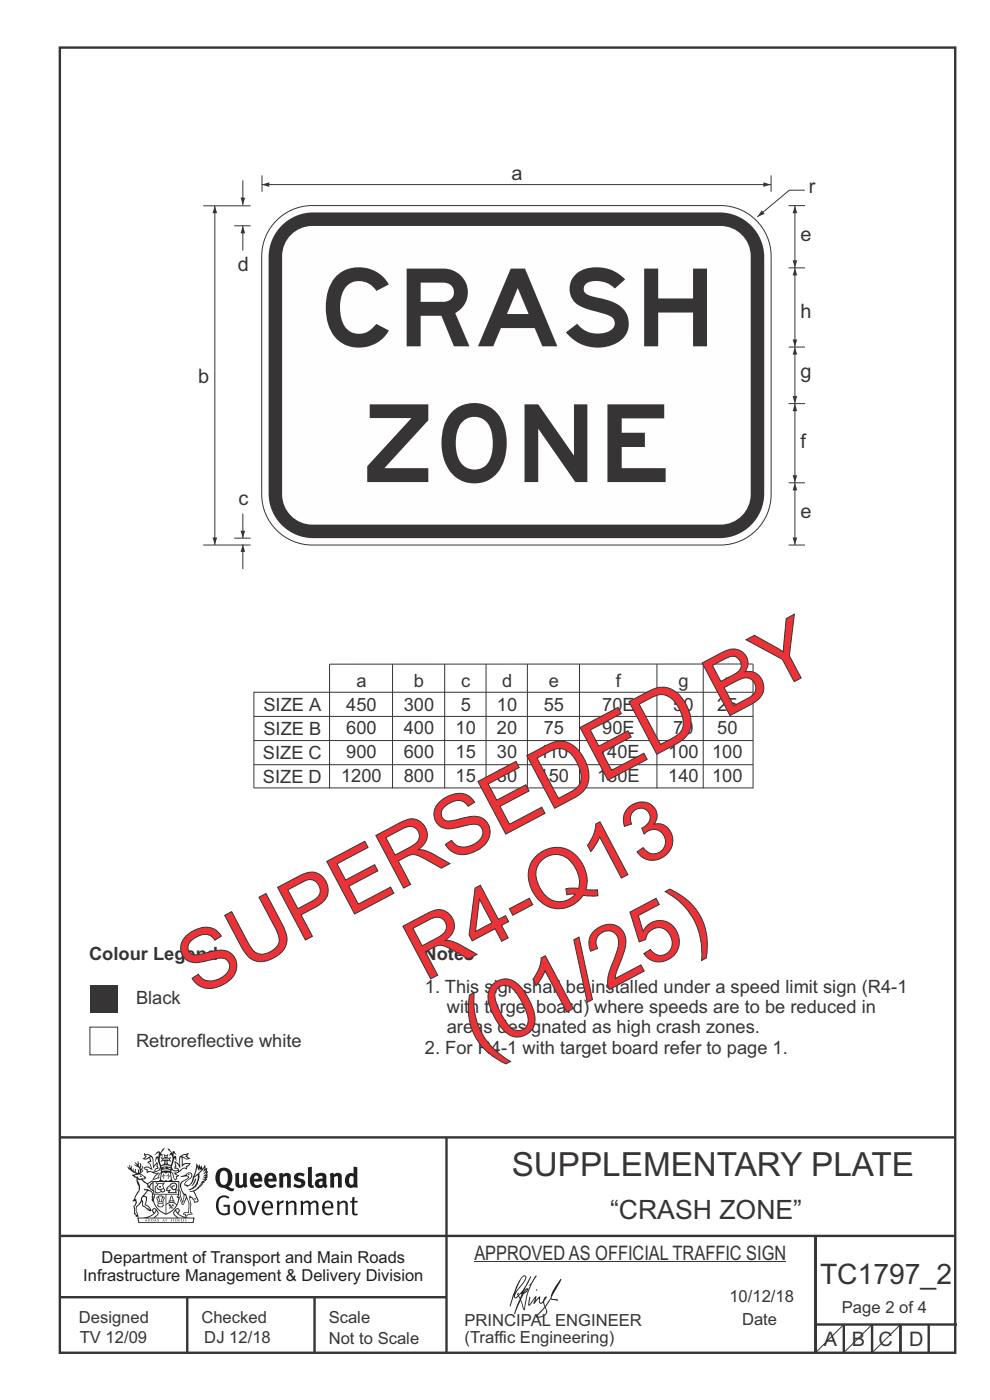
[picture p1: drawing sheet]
<svg xmlns="http://www.w3.org/2000/svg" width="210mm" height="297mm" viewBox="0 0 210 297" stroke-linecap="round" stroke-linejoin="round" font-family="sans-serif">
<g fill="none" stroke="#373435" stroke-width=".51">
<path d="M12.7 10.1h189.9v276.9h-189.9zM12.7 241.3h190M94.7 241.4v45.8M12.7 275.2h82M12.7 262.2h190.1M39.7 275.2v12M66.7 275.2v12M173 262.1v24.9M173 281h30M179 281v6M185 281v6M191 281v6"/>
<path d="M197 281v6"/>
</g>
<path d="M179 281l-6 6M185 281l-6 6" fill="none" stroke="#373435" stroke-width=".21"/>
<g fill="#252726">
<path d="M111.6 273.7l.2-.2-.5 .7zM110.4 274.5l.3 .1-.3 .7-.3-.4zM110.9 270.9l.5-.1a9.3 9.3 0 0 1-2 3.2l-.1 .2 1-2.5zM110.6 271a14.7 14.7 0 0 0-2.2 4.9l-.3 1.2 .1 .1 .8-2.4a.42 .42 0 0 0 .2 .7 .42 .42 0 0 0 .6-.3l.2-.2 .2 .6-1.1 3.1h.2l1.1-2.8 .6 1.9 .2 .2 .2-.5a13.5 13.5 0 0 1 2-6.2l.5-.5-.2-.2-1.6 2.1 .4-.1a14.9 14.9 0 0 0-1.3 5.1l-.4-1.2a1.39 1.39 0 0 1 .2-1.8l.1-.2a.92 .92 0 0 0 .8-1.2 .75 .75 0 0 0-.7 .7l-.2 .2 1.6-3.4h-.1l-.4 .7a10.5 10.5 0 0 1-2.2 3.2l.2-.4a.32 .32 0 0 0-.4 .2 .32 .32 0 0 0 .1 .4l-.5 .4a3.2 3.2 0 0 1 1.1-2.3l.5-.6a2.49 2.49 0 0 0 .7-1.6l-.3-.2z" fill-rule="evenodd"/>
<path d="M115.6 277.5a1.15 1.15 0 0 1 .1 1.3 1.15 1.15 0 0 1-1.2 .5h-.5zM112.3 275.1l-.3 1.7 .3 .2 1.2-1.5-.3 1.1 1.1-1.2a.94 .94 0 0 0 .4 1.2l.5-.3 .3 .9-1.2 1.3a.98 .98 0 0 0-.5 1 1.9 1.9 0 0 0 2.3-1.3l-.1-.3a1.02 1.02 0 0 1 .3-1.4l.5-.9 1.5 .3-.2-.5v.3l-1.1-.2v-.2l2-3.6 .1-.3-.1-.1-1.8 2.7a6.6 6.6 0 0 1-1.5 3l-.2-.2a1.01 1.01 0 0 1 .4-1.4l.1-.2-.3-.2-.3 .5-.2 .5-.5 .4-.2-.4 .1-.9-.2-.1-.8 .9 .2-.9h-.1l-1.4 1.7 .2-1.4v-.1z" fill-rule="evenodd"/>
<path d="M113.7 273.5l.3 .3h-.3z" fill-rule="evenodd"/>
</g>
<path d="M19.1 208.9h5.9v5.9h-5.9z" fill-rule="evenodd" fill="#373435"/>
<g fill="#fefefe" stroke="#373435" stroke-width=".21">
<path d="M19.1 217.9h5.9v5.9h-5.9z" fill-rule="evenodd"/>
<path d="M58.2 47.2a10.7 10.7 0 0 1 8-3.6h86.6a10.8 10.8 0 0 1 10.8 10.7v50.6a10.8 10.8 0 0 1-10.8 10.7h-86.6a10.8 10.8 0 0 1-10.7-10.7v-50.6a10.7 10.7 0 0 1 2.7-7.1z" fill-rule="evenodd"/>
</g>
<path d="M59.4 48.3a9.4 9.4 0 0 1 7-3.2h86.3a9.5 9.5 0 0 1 9.4 9.4v50.2a9.5 9.5 0 0 1-9.4 9.5h-86.3a9.5 9.5 0 0 1-9.4-9.5v-50.2a9.4 9.4 0 0 1 2.4-6.2z" fill-rule="evenodd" fill="#373435"/>
<path d="M62.1 49.5a6.4 6.4 0 0 1 4.1-1.6h86.6a6.4 6.4 0 0 1 6.4 6.4v50.6a6.4 6.4 0 0 1-6.4 6.4h-86.6a6.4 6.4 0 0 1-6.4-6.4v-50.6a6.4 6.4 0 0 1 2.3-4.8z" fill-rule="evenodd" fill="#fefefe"/>
<path d="M55.6 37.2v3.5M163.6 37.2v3.5M167.3 56.8h3.5M167.3 43.6h3.5M167.3 73.6h3.5M167.3 85.6h3.5M167.3 115.6h3.5M167.3 102.4h3.5M168.6 102.4v13.2" fill="none" stroke="#373435" stroke-width=".21"/>
<g fill="#373435">
<path d="M168.1 114h1l-.5 1.6z"/>
<path d="M168.6 102.4l.5 1.6h-1z"/>
</g>
<path d="M168.6 85.6v16.8" fill="none" stroke="#373435" stroke-width=".21"/>
<g fill="#373435">
<path d="M168.1 100.8h1l-.5 1.6z"/>
<path d="M168.6 85.6l.5 1.6h-1z"/>
</g>
<path d="M168.6 73.6v12" fill="none" stroke="#373435" stroke-width=".21"/>
<g fill="#373435">
<path d="M168.1 84h1l-.5 1.6z"/>
<path d="M168.6 73.6l.5 1.6h-1z"/>
</g>
<path d="M168.6 43.6v13.2" fill="none" stroke="#373435" stroke-width=".21"/>
<g fill="#373435">
<path d="M168.1 55.2h1l-.5 1.6z"/>
<path d="M168.6 43.6l.5 1.6h-1z"/>
</g>
<path d="M55.5 39.2h108" fill="none" stroke="#373435" stroke-width=".21"/>
<g fill="#373435">
<path d="M161.9 38.7l1.6 .5-1.6 .5z"/>
<path d="M55.5 39.2l1.6-.5v1z"/>
</g>
<path d="M170.7 40.3h-3.3l-6.7 5.7" fill="none" stroke="#373435" stroke-width=".21"/>
<path d="M161.6 44.6l.6 .8-1.5 .6z" fill="#373435"/>
<path d="M43.1 43.7h10.1M45.6 43.6v72M49.7 47.9h3.5M43.1 115.6h10.1M49.7 114.2h3.5" fill="none" stroke="#373435" stroke-width=".21"/>
<g fill="#373435">
<path d="M45.1 114h1l-.5 1.6z"/>
<path d="M45.6 43.7l.5 1.5h-1z"/>
</g>
<path d="M51.5 108.9v5.3" fill="none" stroke="#373435" stroke-width=".21"/>
<path d="M51 112.6h1l-.5 1.6z" fill="#373435"/>
<path d="M51.5 38.3v5.2" fill="none" stroke="#373435" stroke-width=".21"/>
<path d="M51 41.9h1l-.5 1.6z" fill="#373435"/>
<path d="M51.5 115.5v5.2" fill="none" stroke="#373435" stroke-width=".21"/>
<path d="M51.5 115.5l.5 1.6h-1z" fill="#373435"/>
<path d="M51.5 47.9v5.2" fill="none" stroke="#373435" stroke-width=".21"/>
<path d="M51.5 47.9l.5 1.6h-1z" fill="#373435"/>
<path d="M168.6 56.8v16.8" fill="none" stroke="#373435" stroke-width=".21"/>
<g fill="#373435">
<path d="M168.1 72h1l-.5 1.6z"/>
<path d="M168.6 56.8l.5 1.6h-1z"/>
</g>
<g fill="none" stroke="#373435" stroke-width=".21">
<path d="M53.9 146.8v20.4l105.8-.1M53.9 157.1h105.8M53.9 146.9h105.8M53.9 152h105.8M83.3 140.9v26.3M94.3 140.9v26.3M103.1 140.9v26.3M111.9 140.9v26.3M122.9 140.9v26.3M139.3 140.9v26.3M149.2 140.9v26.3M159.7 140.9h-89.8v26.3"/>
<path d="M159.7 140.9v26.3M53.9 162.2h105.8M100.6 267.7h66.2"/>
</g>
<path d="M191 281v6" fill="none" stroke="#373435" stroke-width=".51"/>
<g fill="#201e1e">
<path d="M47 248.5a2.55 2.55 0 0 0 0 2.7l.3 .1a.81 .81 0 0 0 1-.9v-.5a1.04 1.04 0 0 0-1.1-1.5zM46.3 248.2a1.82 1.82 0 0 1 2.1-.3 1.82 1.82 0 0 1 .9 1.9 2.29 2.29 0 0 1-.8 1.9l.7 .4h.5l-.2 .5a2.87 2.87 0 0 1-2-.6 2.12 2.12 0 0 1-1.7-3.1z" fill-rule="evenodd"/>
<path d="M49.9 248.9l.8-.1v2a.46 .46 0 0 0 .3 .6 .46 .46 0 0 0 .6-.3v-2.1l.7-.2v2.3l.2 .6-.5 .3-.3-.3a1.02 1.02 0 0 1-1.2 .3 1.02 1.02 0 0 1-.6-1.1z" fill-rule="evenodd"/>
<path d="M54 249.6l-.1 .5h.9a.49 .49 0 0 0-.2-.6 .49 .49 0 0 0-.6 .1zM53.4 249.2a1.34 1.34 0 0 1 1.6-.2 1.34 1.34 0 0 1 .6 1.5v.2h-1.7a.77 .77 0 0 0 .5 .7 .77 .77 0 0 0 .9-.3l.3 .5a1.59 1.59 0 0 1-2 .1 1.59 1.59 0 0 1-.5-2z" fill-rule="evenodd"/>
<path d="M57 249.6l-.1 .5h1a.49 .49 0 0 0-.2-.6 .49 .49 0 0 0-.7 .1zM56.4 249.2a1.34 1.34 0 0 1 1.6-.2 1.34 1.34 0 0 1 .7 1.5v.2h-1.8a.77 .77 0 0 0 .5 .7 .77 .77 0 0 0 .9-.3l.4 .5a1.59 1.59 0 0 1-2.1 .1 1.59 1.59 0 0 1-.5-2z" fill-rule="evenodd"/>
<path d="M59.2 249l.7-.2 .1 .4a.95 .95 0 0 1 1-.4 .95 .95 0 0 1 .7 .9v2.2h-.8v-2.2a.46 .46 0 0 0-.8 .1v2.1h-.8z" fill-rule="evenodd"/>
<path d="M62.6 249.2a1.75 1.75 0 0 1 2-.1l-.2 .5-.6-.2a.43 .43 0 0 0-.6 .3l.4 .3a1.04 1.04 0 0 1 1.2 1.1 1.04 1.04 0 0 1-1.4 .9l-1.2-.3 .3-.6 1 .3 .4-.3a.88 .88 0 0 0-1-.5l-.4-.3-.1-.3z" fill-rule="evenodd"/>
<path d="M65.3 247.7l.8-.2 .1 3.8 .3 .1 .1 .5a.88 .88 0 0 1-1-.1 .88 .88 0 0 1-.3-.9z" fill-rule="evenodd"/>
<path d="M67.8 250.7a.43 .43 0 0 0-.1 .7 .43 .43 0 0 0 .7-.1v-.7zM66.8 249.2a1.7 1.7 0 0 1 2.4 .1v1.9l.3 .4-.4 .5-.5-.4a1.03 1.03 0 0 1-1.7-.1 1.03 1.03 0 0 1 .8-1.5l.7-.1v-.4a.8 .8 0 0 0-1.2 .2z" fill-rule="evenodd"/>
<path d="M70 249l.7-.2 .1 .4a.95 .95 0 0 1 1-.4 .95 .95 0 0 1 .7 .9v2.2h-.8v-2.2a.46 .46 0 0 0-.8 .1v2.1h-.8z" fill-rule="evenodd"/>
<path d="M74.3 249.5a1.48 1.48 0 0 0 0 1.8h.5l.2-.2v-1.4l-.3-.2zM75 247.5l.8 .1 .1 4.3h-.7l-.1-.1a1.26 1.26 0 0 1-1.4 0 1.26 1.26 0 0 1-.5-1.3 1.29 1.29 0 0 1 .4-1.4 1.29 1.29 0 0 1 1.4-.1z" fill-rule="evenodd"/>
<path d="M46.4 254a1.72 1.72 0 0 1 2.3 0l-.3 .3a1.24 1.24 0 0 0-1.4-.2 1.24 1.24 0 0 0-.6 1.3 1.49 1.49 0 0 0 1.2 2l.7-.1v-1.3h-.8l-.1-.4h1.3v1.9a1.93 1.93 0 0 1-2.2 0 1.93 1.93 0 0 1-.7-2.2l.2-.8z" fill-rule="evenodd"/>
<path d="M50.4 255.2a1.65 1.65 0 0 0 .2 2.2 .99 .99 0 0 0 1-1.4 .78 .78 0 0 0-.4-.8 .78 .78 0 0 0-.8 0zM50 254.9a1.33 1.33 0 0 1 1.6 0 1.33 1.33 0 0 1 .5 1.4 1.31 1.31 0 0 1-1.3 1.5 1.31 1.31 0 0 1-1.2-1.6v-.5z" fill-rule="evenodd"/>
<path d="M52.5 254.8l.4-.1 .9 2.6 .8-2.5h.5l-1.1 3h-.5z" fill-rule="evenodd"/>
<path d="M56.3 255.3l-.2 .7h1.3a.7 .7 0 0 0-.3-.8 .7 .7 0 0 0-.8 .1zM55.9 255.1a1.22 1.22 0 0 1 1.5-.2 1.22 1.22 0 0 1 .5 1.4h-1.8a.93 .93 0 0 0 .5 1.1 .93 .93 0 0 0 1.1-.2l.2 .3a1.43 1.43 0 0 1-1.8 .1 1.43 1.43 0 0 1-.6-1.7z" fill-rule="evenodd"/>
<path d="M58.7 254.8l.4-.1 .1 .5 .4-.4 .6-.1-.2 .5a.66 .66 0 0 0-.8 .7v1.9h-.4z" fill-rule="evenodd"/>
<path d="M60.6 254.8l.4-.1 .1 .5a.94 .94 0 0 1 1-.5 .94 .94 0 0 1 .8 .8v2.3h-.5l-.1-2.6a.81 .81 0 0 0-1.2 .3v2.3h-.4z" fill-rule="evenodd"/>
<path d="M63.7 254.8l.5-.1 .1 .4 .4-.3a.78 .78 0 0 1 1.1 .4 .9 .9 0 0 1 1-.5 .9 .9 0 0 1 .8 .8v2.3h-.5l-.1-2.5a.67 .67 0 0 0-1.1 .3v2.2h-.5v-2.4l-.4-.3-.7 .4v2.3h-.5z" fill-rule="evenodd"/>
<path d="M69 255.3l-.1 .7h1.3a.7 .7 0 0 0-.3-.8 .7 .7 0 0 0-.9 .1zM68.7 255.1a1.22 1.22 0 0 1 1.5-.2 1.22 1.22 0 0 1 .5 1.4h-1.8a.93 .93 0 0 0 .4 1.1 .93 .93 0 0 0 1.2-.2l.1 .3a1.44 1.44 0 0 1-1.7 .1 1.44 1.44 0 0 1-.6-1.7z" fill-rule="evenodd"/>
<path d="M71.4 254.8l.5-.1 .1 .5a.94 .94 0 0 1 1-.5 .94 .94 0 0 1 .8 .8v2.3h-.5l-.1-2.6a.81 .81 0 0 0-1.2 .3v2.3h-.4z" fill-rule="evenodd"/>
<path d="M74.7 254l.5-.1v.9h.7l-.1 .3h-.6v2.2l.1 .2 .5-.1 .1 .3a.75 .75 0 0 1-1.2-.5v-2.1h-.4v-.3h.4z" fill-rule="evenodd"/>
<path d="M30.8 245l1.1 .3-.9 .5h-.4l.6-.6zM31.8 245.5h.2a2.44 2.44 0 0 1 .4 1.9l.1 .5 .7-1-.1 .6 .3 .3a.57 .57 0 0 0-.6 .7l-1-.1-.5 .2 .2-.5-.8-.3 .7-.1 .9 .5 .1-.1-.6-1.3-.2-.2 .5-.1zM30.7 244.5l-.1 .5 .2 .3-.6 .5a1.04 1.04 0 0 0 1.4-.2l.2 .7-.3 .1-.2 .4a.94 .94 0 0 1 .8 1.1l-.2-.1a1.16 1.16 0 0 0-1.5-.1l.3 .4 .4 .1 .1 .6 .2 .1 .1-.2a.94 .94 0 0 1 1.1 .2h.8l-1.2 1.3a1.13 1.13 0 0 0 1.2-.2l.4-.1-.1-.4 .5-.8a.83 .83 0 0 0-.6 1.1l-.3-.1-.7 .4 1.1-1.4-.5 .1-.5-.1 1.3-.5-.1-.1-.9 .4v-.4l.2-.1 .3 .1 .1-.3-.2-.4v-.6l-.1-.4-.7 1v-.7a1.42 1.42 0 0 0-1.6-1.9z" fill-rule="evenodd"/>
<path d="M38.5 245.3l.5-.3 .7-.1-.6 .4 .8 .5h-.3zM38.3 245.6l.2-.1 .1 2a1.69 1.69 0 0 1 1.6-.6l-.8 .5 .1 .4a1.1 1.1 0 0 0-1.5 .6l-.1-.4-.2-.2-.5-.1 .3-.4-.3-.6a1.42 1.42 0 0 1 .8 1.1l.2-.2zM37.1 246.2l.1 1.1-.2 .3 .1 .4h.5l.1 .2a.96 .96 0 0 1-1.1-.1l-.1 .1a1.06 1.06 0 0 0 1.3 .2v.1a.72 .72 0 0 1-1 .2l.3 .4 .6 .3-.4 .1-.1 .7-.2-.3-.4-1.1-.4-.4 .4 .8a1.54 1.54 0 0 0 .7 1.2l.2-.2a.58 .58 0 0 1 .4-.8l.2-.2-.3 .1-.5-.3 .9-.5a.93 .93 0 0 1 1.2-.5v.1l.2-.1 .1-.5a.99 .99 0 0 0 .7-.8l-1.3 .1-.3 .2-.1-1.4 .9 .4 .9-.3-.4-.1-.5-.3 .4-.8-.6 .3a1.46 1.46 0 0 0-1.4 2.1v.3l-.2-.4z" fill-rule="evenodd"/>
<path d="M35.6 249l.2 .1-.1 .3 .4 .1h-.4v.5l-.1-.5-.3-.1h.3z" fill-rule="evenodd"/>
<path d="M34.6 249l.2 .1v.3h.3l-.3 .1-.1 .5v-.5h-.4l.4-.1z" fill-rule="evenodd"/>
<path d="M34.3 248.9a.57 .57 0 0 1 .9 .2 .57 .57 0 0 1 .9-.2l.2 1.4h-.2a.57 .57 0 0 1-.9 0 .69 .69 0 0 1-1.1 0zM34.2 248.1l-.3 2.2-.2 .3h3l-.2-.3-.3-2.2-.2 .1v.2l-.8-.1-.8 .1v-.2z" fill-rule="evenodd"/>
<path d="M34.2 252.5a.3 .3 0 0 0 .6 0 .3 .3 0 0 0-.6 0zM33.3 251l.3 .3-.3 .4a.79 .79 0 0 0 0 1.3l.8-.3-.1-.2a.55 .55 0 0 1-.7-.6l.1-.1 .2 .3 .3 .2 .8-.2-.4-.7 .4-.4-.7 .2zM33 250.8l1.1 .2 .9-.2-.4 .6 .4 1.2a.56 .56 0 0 1-.8 .3l-.2 .1a.73 .73 0 0 1-.9 .1 .73 .73 0 0 1-.3-1v-.4l.6-.4z" fill-rule="evenodd"/>
<path d="M35.6 251.9l.7-.4a.58 .58 0 0 1 1-.2 .58 .58 0 0 1-.4 1l-.3-.3a.43 .43 0 0 1 .6-.4v-.1a.57 .57 0 0 0-.8 .2h-.2l-.3 .1 .4 .2a.55 .55 0 0 0 .9 .4v.5h-1.3l.3-.4-.1-.2-.6 .2 .2-.3-.2-.1zM35.4 251.9l-.1 .2a.39 .39 0 0 0 .2 .6l.3-.1-.2 .5h1.9l-.1-.8a.86 .86 0 0 0-.1-1.3 .86 .86 0 0 0-1.3 .4z" fill-rule="evenodd"/>
<path d="M36 254.9h.8v.2h-.8zM36.4 253.8l.2 .9h-.4zM36.4 253.6l-.3 .5-.1 .6h-.2v.4l-.7 .4 .2 .1a1.48 1.48 0 0 1 2.1 .1l.2-.1-.6-.5v-.4h-.2l-.1-.6z" fill-rule="evenodd"/>
<path d="M35.8 255.5h.4l.1 .4 .3-.3-.2-.1a.38 .38 0 0 1 .5 .5l-.2-.2-.3 .2 .3 .2-.3 .3-.1-.4-.4 .3-.1-.1 .4-.3-.1-.2-.2 .1z" fill-rule="evenodd"/>
<path d="M34.5 254.1h.2v.2l-.2 .6h-.2zM33.6 255.3h.9v.2a.55 .55 0 0 1-.8 .4v-.1l-.2-.1zM33.4 254.1h.2l.2 .8h-.2zM33.6 255.1l.8-.1 .1 .2h-.8zM33.8 253.8h.5l-.2 1.1h-.1zM33.3 253.9l-.1 .3 .3 1.1a.48 .48 0 0 0-.1 .5 .48 .48 0 0 0 .5 .3h.5a.49 .49 0 0 0 .2-.8l.3-1.1-.1-.3a1.42 1.42 0 0 0-1.5 0z" fill-rule="evenodd"/>
<path d="M33.7 251.6h.4l.1 .3h-.3z" fill-rule="evenodd"/>
<path d="M41.3 250.1l.3-.1-.2 .8-.6 .8h-.2l.5-.7z" fill-rule="evenodd"/>
<path d="M39.7 249.1l.3-.2 .5 .2a.88 .88 0 0 1-.6 1.1 1.22 1.22 0 0 0-.8 1.3l.5 .1a.72 .72 0 0 0 .9-.3l.5-.8 .2-.7 .8-.5v.2a2.85 2.85 0 0 1-2 2.8l.1 .2a2.13 2.13 0 0 0 1.9-1.5v-.3a2.01 2.01 0 0 0 .3-1.7l1.1-1.3-.4 1 .7-.5-.7 .9 .8-.3-.8 .8 .7-.2-.9 .6 .8-.1-.8 .4h.7l-.8 .3 .3 .2h-.4l.2 .3h-.4l.2 .3h-.4l.1 .2h-.1a2.16 2.16 0 0 1-2 1.1l.1 .1h.4a.76 .76 0 0 1 .7 .8l.5 1.2-.6 .1a1.45 1.45 0 0 0-1.1-1.2l.2 1.7-.1 1.9 .4 .2a1.07 1.07 0 0 0-1.2 .4v-.2l-.5-.2a.87 .87 0 0 1 1.1-.1v-.8a4.4 4.4 0 0 0-.6-3l-.1-.3h-.2a2.16 2.16 0 0 1-.7-2.2l.3-.4 1.2-.8a.55 .55 0 0 0-.4-.7zM37.8 252.5a.76 .76 0 0 1 .3 1l.6 1.6 .4-1.6 .2 .1a.61 .61 0 0 1-.1 .9l-.3 .8-.2 .1-.7-1.6-.3 .1a1.18 1.18 0 0 0 .1-1.4zM41.8 247.5l.2 .8 .3-.5v.6l.4-.5a1.9 1.9 0 0 1-1.2 1.4l-.3 .3zM38.2 249.6l1.4-.1 .2 .1v.3l-.5 .3a1.26 1.26 0 0 0-.9 1.9l.2 .7a1.84 1.84 0 0 1 .1 2l-.4-1.3a.96 .96 0 0 0-.4-1.2l-.4 .2a.78 .78 0 0 1 0 1.3l.1 .3h.4l.4 1.1a.38 .38 0 0 0 .2 .3 .38 .38 0 0 0 .4 0l.6-1.2a2.94 2.94 0 0 1 .4 2.5l-.1 .4h-.8l-.3 .3v.2h.4l.1 .4 .2 .1a1.02 1.02 0 0 1 1.3-.5v-.4l-.3-.1 .1-1.8-.3-1.3h.1a1.14 1.14 0 0 1 .8 1 .63 .63 0 0 0 .8-.2 .63 .63 0 0 0-.2-.9l-.6-1.3 .9-.5 .2-.4h.3l-.1-.2 .4-.1-.1-.2h.3l-.1-.3 .5-.1-.2-.2 .6-.4v-.2h-.2l.4-.5h-.3l.3-.5-.4 .1 .4-.5v-.3l-.3 .1 .2-.6-.1-.2-.4 .3v-.9l-.6 .9-.2-.8-.2 .5-.3-.7-.1 .6-.5-.8-.1 1.4-.6 1.8a1.81 1.81 0 0 1-1 1.5l-.6-.2a1.75 1.75 0 0 1 1.1-1.3 .75 .75 0 0 0 .1-1.2 .75 .75 0 0 0-1.2 .4z" fill-rule="evenodd"/>
<path d="M41.2 254.2h.3l.2 .2-.4 .1z" fill-rule="evenodd"/>
<path d="M29.4 258.5h11.6l-.1 .8h-11.4zM31.3 258.3l.5-.2a2.48 2.48 0 0 0 1.4-1.2l.3 .5-.5 .6-.5 .3zM32.5 256.6l.3-.1 .2 .1-.3 .6zM37.2 256.9a2.65 2.65 0 0 0 1.8 1.4h-1.1l-.5-.3-.5-.6zM37.4 256.6l.2-.1 .3 .1-.3 .6zM29.2 258.2l.1 1.3h11.8l.2-1.1-.2-.2a4.1 4.1 0 0 1-3.3-.8l.3-.4-.1-.6a1.06 1.06 0 0 0-1.3 1l.2 .4 .6 .5h-4.7l.3-.2a.84 .84 0 0 0 .6-.7 .84 .84 0 0 0-.5-.8l-.3-.2h-.5l-.1 .6 .3 .4a4.2 4.2 0 0 1-3.4 .8z" fill-rule="evenodd"/>
<path d="M31 258.8l.1 .2h-.2zM31 258.6l-.3 .5 .4-.1 .2 .1z" fill-rule="evenodd"/>
<path d="M31.3 258.6h.3v.5a.25 .25 0 0 0 .2-.2 .25 .25 0 0 0-.1-.3l.1 .1a.29 .29 0 0 1 0 .4 .29 .29 0 0 1-.4 0 .29 .29 0 0 1 0-.4z" fill-rule="evenodd"/>
<path d="M32.2 258.7a.22 .22 0 0 1 .3 .2 .22 .22 0 0 1-.3 .2zM32 258.6l.1 .5a.33 .33 0 0 0 .4 0 .33 .33 0 0 0 0-.5 .33 .33 0 0 0-.5 0z" fill-rule="evenodd"/>
<path d="M32.9 258.8l.1 .2h-.2zM32.9 258.6l-.2 .5 .3-.1 .2 .1z" fill-rule="evenodd"/>
<path d="M33.3 258.6h.2l.1 .2 .2-.2-.2 .3 .2 .2-.3-.2-.1 .2h-.1l.2-.2z" fill-rule="evenodd"/>
<path d="M34.7 258.8l.1 .2h-.2zM34.7 258.6l-.3 .5 .4-.1 .2 .1z" fill-rule="evenodd"/>
<path d="M35 258.6h.5l-.2 .1v.4h-.2l.1-.4z" fill-rule="evenodd"/>
<path d="M36.2 258.6h.3l-.1 .1v.1h.1l-.1 .1v.2h-.2z" fill-rule="evenodd"/>
<path d="M36.7 258.6h.2v.5h-.2z" fill-rule="evenodd"/>
<path d="M37.3 258.7a.22 .22 0 0 1 .3 .2 .22 .22 0 0 1-.3 .2zM37.1 258.6v.5a.33 .33 0 0 0 .5 0 .33 .33 0 0 0 0-.5 .33 .33 0 0 0-.5 0z" fill-rule="evenodd"/>
<path d="M37.8 258.6h.4l-.2 .1v.1h.1l-.1 .1v.2h.2h-.4z" fill-rule="evenodd"/>
<path d="M38.4 258.6h.2l-.1 .4 .2 .1h-.3z" fill-rule="evenodd"/>
<path d="M38.9 258.6h.2v.5h-.2z" fill-rule="evenodd"/>
<path d="M39.3 258.7l.2-.1-.1 .1 .2 .3-.2 .1h-.1v-.1h.2z" fill-rule="evenodd"/>
<path d="M34.2 247.5a1.51 1.51 0 0 1 2 .2 2.67 2.67 0 0 0-2.1 0zM35.7 247.7l.4 .1 .1 .3-.4-.2zM34.6 247.7l.5-.1 .1 .3h-.4zM34 247.9l.3 .2h-.3zM34.9 247l.3-.2 .3 .2zM34.9 245.7h.2v.4h-.2zM35 245.2l.2 .1 .2-.1-.1 .3h-.2zM35.1 246.4h.2l.1 .3-.2-.1-.2 .1zM35.3 245.7h.2v.4h-.2zM34.4 245.7l.3 .1 .1 .3-.4 .1 .2-.2zM35.7 245.8l.3-.1-.2 .3 .2 .2-.4-.1zM32.7 245l1-.5-.1 1-.2-.2-.3 .1-.3 1.1 .5-.9 .3 .8a1.84 1.84 0 0 1 .2 1.8l.4 .1a2.48 2.48 0 0 1 2.2 0l.2-.3-.2-.6 .7-1.8 .4 .7-.2-1.1h-.2l-.2 .2v-.9l.6 .5-.6-.8-.3 .1-.1 .4-.5-.9-.5-.3 .2 .5 .6 .5-.5 .8 .4-.4a2.06 2.06 0 0 1 0 2.3l-.5-.2-.2-.6 .1-.1 .8 .2-.4-.5 .4-.5-.7 .2-.2-.2 .2-.7-.5 .3-.5-.3 .2 .7-.2 .2-.7-.2 .4 .5-.4 .5 .8-.2 .1 .1-.2 .6-.5 .2a2.02 2.02 0 0 1 0-2.2l.3 .5-.1-.7-.3-.1 .8-1.2-.4 .3-.5 .8-.2-.3a.8 .8 0 0 0-.8 .5z" fill-rule="evenodd"/>
<path d="M29.2 250.1l.3 .2a.61 .61 0 0 1 .8 .4l.3 .2a.8 .8 0 0 1 .6 1l.4 .1 .5 .5a1 1 0 0 1 .5 1.1l-.1 .6v-.4h-.1a.96 .96 0 0 0-.8-1.3l-.2-.2h-.7l-.1-.2-.1 .1 .1 .3h.6l-1.2 1.4-.2 .9-.4 .6a1.33 1.33 0 0 0-.5 1.9l.2 .5a1.26 1.26 0 0 1-.5-1.5l-.1-.3a1.56 1.56 0 0 0 .4-1.8l-.3 .3 .2-.6a3.2 3.2 0 0 0 .7-2.9zM30.4 253.9l.4 .1a2.06 2.06 0 0 1-.1 1.6l.7 .5 .4 .4-.6-.1-.8-.6-.1-.9a.51 .51 0 0 1 .1-1zM28.6 249.4a1.52 1.52 0 0 1 2.1 .5l-1.1 .2-.2-.1-.1-.5-.5 .1zM27.5 247v.9l-.3-.4h-.1a3.1 3.1 0 0 0 1.9 1.6l-1 .1 .5 .6 .5 .1 .1 1.1a1.84 1.84 0 0 1-.3 2.5l-.4 .9-.3 .4 .2 .1 .4-.2 .1 .5-.2 .5-.3 .2 .1 1.7 .2-.1 .3 .6h.1h.4l-.1-.5a1.3 1.3 0 0 1-.1-1.7l.9-1 .1 1 .6 .3 .5 .5 .1-.1 .2 .3h.5a1.85 1.85 0 0 0-1.2-1.4l.1-.3a1.39 1.39 0 0 0 0-1.4l-.5-.1 .5-.6a.66 .66 0 0 1 .9-.4 .66 .66 0 0 1 .3 1l-.1 .4 .2-.1v.1l-.1 .3 .2 .5 .1-.2a2.24 2.24 0 0 0 .1-2.2 .73 .73 0 0 1-.7-.7 .73 .73 0 0 1 .6-.8v-.2a.94 .94 0 0 0-.9 .9 .48 .48 0 0 1-.1-.6 .48 .48 0 0 1 .5-.3l.5-.2a.51 .51 0 0 0-.8 .2l-.5 .2-1-.8 .6-.1 .2-.4-1.2-.7 .5-.5v-.3l-.5 .4 .1-.2a.69 .69 0 0 0 .2-1.1v.5l-.2 .2v-1l-.3-.2 .1 .5-.1 .2-.4-1.2v.7l-.6-.4 .5 .7-.6-.2 .3 .2a1 1 0 0 1 .7 1.5l-.2-.8v.8l-.5-.2v-.7l-.2 .6-.2-.1-.1-.6-.2 .5-.2-.3 .1-.7-.2 .5z" fill-rule="evenodd"/>
<path d="M29.6 249.5l.2-.2 .3 .3z" fill-rule="evenodd"/>
<path d="M32.4 250.5h5.6v2.1l-.2-.1v-1.7h-5.2v2.5h5.2v-.8l.1 .2-.1 1.1v-.4h-2.5v4.1a4.1 4.1 0 0 0 2.6-3.6l.1-.1a4 4 0 0 1-2.8 3.9 4.2 4.2 0 0 1-2.8-4.7l.1 1.2 .1-.1a3.8 3.8 0 0 0 2.5 3.4v-4.1h-2.5l-.2-.8z" fill-rule="evenodd"/>
<circle cx="40" cy="249.1" r=".17"/>
</g>
<path d="M191 281l-6 6" fill="none" stroke="#373435" stroke-width=".21"/>
<g font-size="22.9" fill="#373435">
<text x="67.5" y="73.5">CRASH</text>
<text x="76.7" y="102.3">ZONE</text>
</g>
<g font-size="17.6" fill="#ed3237">
<text x="90.1" y="208.3" transform="rotate(-28 90.1 208.3)">R4-Q13</text>
<text x="41.9" y="211.5" transform="rotate(-28 41.9 211.5)">SUPERSEDED BY</text>
<text x="101.9" y="224.4" transform="rotate(-28 101.9 224.4)">(01/25)</text>
</g>
<text font-size="7.1" fill="#373435" x="108.6" y="249.6">SUPPLEMENTARY PLATE</text>
<text font-size="6" fill="#373435" x="173.9" y="272.3">TC1797_2</text>
<text font-size="5.6" fill="#373435" x="129.4" y="258.7">“CRASH ZONE”</text>
<g font-size="4.2" fill="#373435">
<text x="108.5" y="38.1">a</text>
<text x="171.6" y="40.9">r</text>
<text x="169.8" y="51.2">e</text>
<text x="50.4" y="57.5">d</text>
<text x="169.8" y="67.4">h</text>
<text x="42" y="81.2">b</text>
<text x="169.8" y="80.1">g</text>
<text x="169.8" y="95">f</text>
<text x="50.6" y="107.2">c</text>
<text x="169.8" y="110">e</text>
<text x="100.6" y="267.2">APPROVED AS OFFICIAL TRAFFIC SIGN</text>
<text x="174.7" y="285.6">A</text>
<text x="180.7" y="285.6">B</text>
<text x="186.3" y="285.6">C</text>
<text x="192.8" y="285.6">D</text>
</g>
<g font-size="3.9" fill="#373435">
<text x="75.6" y="145.7">a</text>
<text x="87.8" y="145.7">b</text>
<text x="97.8" y="145.7">c</text>
<text x="106.5" y="145.7">d</text>
<text x="116.4" y="145.7">e</text>
<text x="130.6" y="145.7">f</text>
<text x="143.9" y="145.7">g</text>
<text x="153.7" y="145.7">r</text>
<text x="55.9" y="150.9">SIZE A</text>
<text x="55.9" y="156">SIZE B</text>
<text x="73.4" y="150.8">450</text>
<text x="73.4" y="155.8">600</text>
<text x="85.6" y="150.8">300</text>
<text x="85.6" y="155.8">400</text>
<text x="96.6" y="155.8">10</text>
<text x="97.7" y="150.8">5</text>
<text x="105.4" y="150.8">10</text>
<text x="105.4" y="155.8">20</text>
<text x="115.3" y="150.8">55</text>
<text x="115.3" y="155.8">75</text>
<text x="127.7" y="150.7">70E</text>
<text x="127.7" y="155.8">90E</text>
<text x="142.8" y="150.8">50</text>
<text x="142.8" y="155.8">70</text>
<text x="152.1" y="150.8">25</text>
<text x="152.1" y="155.8">50</text>
<text x="55.8" y="161">SIZE C</text>
<text x="73.4" y="160.8">900</text>
<text x="85.6" y="160.8">600</text>
<text x="96.6" y="160.8">15</text>
<text x="105.4" y="160.8">30</text>
<text x="114.4" y="160.8">110</text>
<text x="126.7" y="160.8">140E</text>
<text x="141.7" y="160.8">100</text>
<text x="151.1" y="160.8">100</text>
<text x="55.8" y="166">SIZE D</text>
<text x="72.4" y="165.9">1200</text>
<text x="85.6" y="165.9">800</text>
<text x="96.6" y="165.9">15</text>
<text x="105.4" y="165.9">30</text>
<text x="114.2" y="165.9">150</text>
<text x="126.7" y="165.8">180E</text>
<text x="141.7" y="165.9">140</text>
<text x="151.1" y="165.9">100</text>
<text x="18.9" y="203.7">Colour Legend</text>
<text x="89.8" y="203.7">Notes</text>
<text x="28.9" y="213.1">Black</text>
<text x="90.1" y="210.6">1. This sign shall be installed under a speed limit sign (R4-1</text>
<text x="94.8" y="214.9">with target board) where speeds are to be reduced in</text>
<text x="94.8" y="219.2">areas designated as high crash zones.</text>
<text x="28.9" y="222.1">Retroreflective white</text>
<text x="90.1" y="223.6">2. For R4-1 with target board refer to page 1.</text>
</g>
<g font-size="3.5" fill="#201e1e">
<text x="21.6" y="267.9">Department of Transport and Main Roads</text>
<text x="17.7" y="271.8">Infrastructure Management &amp; Delivery Division</text>
</g>
<g font-size="3.5" fill="#373435">
<text x="16.7" y="280.6">Designed</text>
<text x="42.7" y="280.6">Checked</text>
<text x="69.7" y="280.6">Scale</text>
<text x="98.5" y="281.3">PRINCIPAL ENGINEER</text>
<text x="154.7" y="276.2">10/12/18</text>
<text x="157.4" y="281.2">Date</text>
<text x="178.6" y="278.6">Page 2 of 4</text>
<text x="16.9" y="284.8">TV 12/09</text>
<text x="43.3" y="284.9">DJ 12/18</text>
<text x="69.7" y="285.2">Not to Scale</text>
<text x="98.5" y="284.8">(Traffic Engineering)</text>
</g>
</svg>
